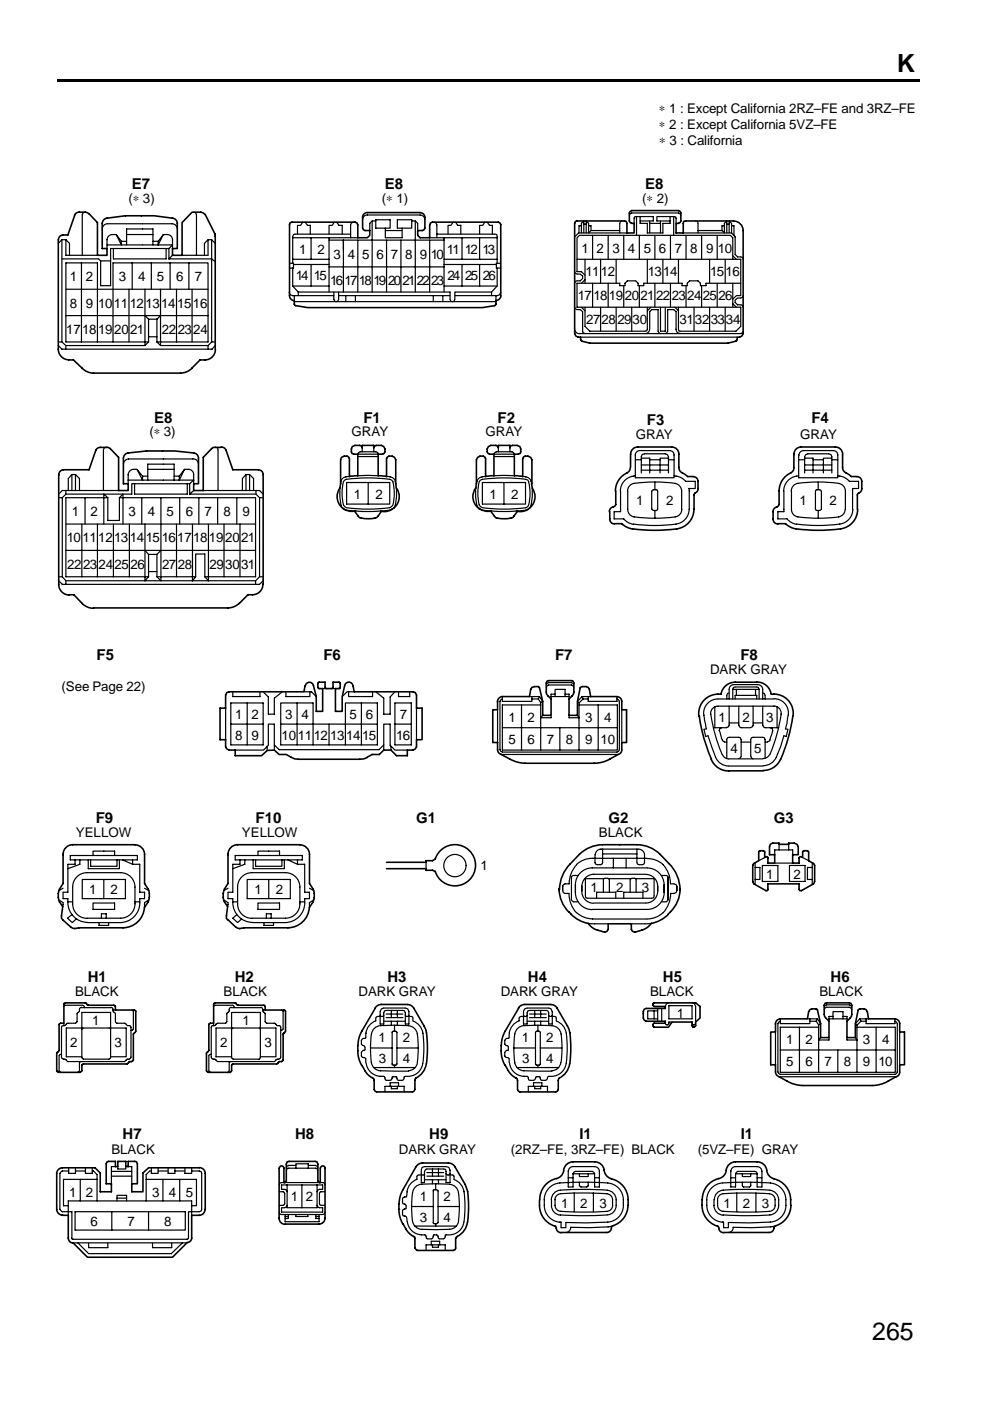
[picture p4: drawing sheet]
<svg xmlns="http://www.w3.org/2000/svg" width="210mm" height="297mm" viewBox="0 0 210 297" stroke-linecap="round" stroke-linejoin="round" font-family="sans-serif">
<path d="M12 16.7h183v.5h-183z" fill-rule="evenodd" fill="#000"/>
<g fill="none" stroke="#000" stroke-width=".25">
<path d="M13.1 54.9h7.8l.4 .4h2.2M13.1 50.8h.9M13.1 50.8l-.7 .8M13.1 50.8v21.7M14 50.8v3.3h6.7M14 50.8l.7 .8v2.5M17.3 55.7v16.8M17.9 45l-.3 .2-.2 .3v8.6M22.7 51.9h13.9l-.8 .8M24 52.7v2.2h11.2v-2.2M24.6 49.7a1.51 1.51 0 0 0-1.8 .8l-.1 2.2M24.6 49.7l1.1 1.5"/>
<path d="M24.6 49.7l1.1 2.2v-.7M25.7 51.2h1.1M26.8 51.9v-3.4h5.6v3.4M26.8 49.7h5.6M28 55.7v5.6M32.1 55.7v5.6M32.4 51.2h1.1M33.5 51.2l1.1-1.5h.9a1.1 1.1 0 0 1 1.1 1.1v1.9M34.6 49.7l-1.1 2.2v-.7M35.8 52.7h-12.3v7.9h-2.2v-5.3M35.8 52.7v2.2M35.8 54.9h9.1l.7 .6"/>
<path d="M36.1 55.7v5.6M36.6 54.1l-.8 .8M37.6 48.5a1.1 1.1 0 0 0-1.1-1.1h-13.7a1.12 1.12 0 0 0-1.1 1.2M40 55.7v5.6M41.1 45l.4 .2 .2 .3v8.6M44.1 50.8v3.3h-5.5M44.9 50.8v21.7M45.6 51.6l-.7-.8h-.8l-.8 .8v2.5M61.4 55.8h.8v1h-.8M62.1 55h7.7M62.1 56.8v3.8M62.1 50.4h13.8"/>
<path d="M62.2 56.1h7.6M64.2 47.1l-.4 .7h-.7v1.8M64.7 47.1l.5 .7h.6v1.8M66 50.4v4.6M66 56.1v4.5M69.8 50.9h24.3M69.8 50.4v11.5M69.8 56.6h24.3M70.9 47.1l-.5 .7h-.6v1.8M71.4 47.1l.5 .7h.7v1.8M72.8 50.9v11M74.3 49.6l-12.1 .1-.1 .5v5.6"/>
<path d="M74.9 47.1l-.4 .2-.2 .4v2.7M75.9 50.9v11M76.9 46.6a.99 .99 0 0 1 1-1h11.2a.99 .99 0 0 1 1 1M78.9 46.8v15.1M78.9 46.8h.8M78.9 46.8l-.5 .6v1.5M79.7 46.6h3v1.8h-3zM81.7 48.9h3.6M81.7 48.4v2h3.6v-2M82 50.9v11M84.2 46.6h3.1v1.8h-3.1zM85 50.9v11"/>
<path d="M87.3 46.8h.8M88.1 46.8v15.1M88.1 46.8l.5 .6v1.5M91.1 50.9v11M91.1 50.4h14.3M92 47.1l.5 .2 .1 .4v2.7M92.6 49.6l12.7 .1 .1 6.1M94.1 50.4v11.5M94.1 55h11.3M94.1 56.1h11.1M96.1 47.1l-.5 .7h-.6v1.8M96.6 47.1l.4 .7h.7v1.8"/>
<path d="M98 50.4v4.6M98 56.1v4.5M101.7 50.4v4.6M101.7 56.1v4.5M102.8 47.1l-.4 .7h-.7v1.8M103.3 47.1l.5 .7h.6v1.8M105.4 56.8v3.8l-1.2 1.3h-7.8v1.5l-.1 .5-.4 .1-.3-.1-.2-.5v-1.5h-32.2M106.2 55.8h-1v1h1M121.8 57.6l.2 .3 .3 .2h.7l.5 .4v.5l-.5 .5-1 .1-.2 .5M122.3 55h34.8v7.7h-1l-.7 .7M123.3 49.4v-2l.5-.6v2.6M123.3 47.9h-.5v1.5"/>
<path d="M123.8 47.5h.5M124 55v5.1M124 59.3l-.7 .8M124.8 47.9h.5v1M125.6 49.9v5.1M127.3 55v5.1M128.9 49.9v5.1M130.6 55v5.1M131.4 48.9h-6.1l-.5 .5v-2l-.5-.6v2.6M131.9 46.8l-.3 .1-.2 .5v2M132.2 49.9v5.1M132.9 49.4h-10.2l-.9 .8"/>
<path d="M133.4 45.7l.2-.4 .3-.1h9.9l.4 .1 .2 .4M135 45.9v4M135.6 49.9v5.1M135.7 46.8h2.8v-.9h-3.8l-.2 .4v1.1M135.7 45.9v1.5h1.5v2h3.3v-2h1.6v-1.5M137.2 55v5.1M137.8 47.4h2.2M137.8 46.8v2.6M138.9 49.9v5.1M140 46.8v2.6M140.5 55v5.1M142.1 46.8h-2.8v-.9l4 .1v1.4"/>
<path d="M142.2 49.9v5.1M142.8 45.9v4M143.8 55v5.1M144.9 49.4h10.2M145.5 49.9v5.1M147.5 46.8l.4 .1 .1 2.5M148 48.9h5.1l.5 .5v-2l.5-.6v2.6M148.8 49.9v5.1M150.5 55v5.1M152.1 49.9v5.1M153.6 47.9h-.5v1M153.8 55v5.1"/>
<path d="M154.1 47.5h.5M154.6 49.4v-2.6l.5 .6v2M155.1 49.4l.8 .8v3.8l.5 .5 1 .1 .2 .4M155.1 47.9h.5v2M155.4 55v-4.6l-.5-.5h-32l-.6 .5v7.2h1l.7 .8M155.4 54.2l.7 .8M12.4 72.5h.7M12.4 73.3l.7 .7h31.9l.6-.7M13.1 72.5l.9 .8h16.7M14 61.3h30.1M14 73.3v.7M14 66.9h30.1"/>
<path d="M20.7 72.5v-16.8h-6.7v16.8h17.5M24 72.5v-16.8h20.1v16.8h-10.8M27.3 61.3v11.2M30.7 61.3v12M30.7 66.9l.8 .8M31.5 67.7h1.8M31.5 67.7v4.8M31.5 72.5l-.8 .8M31.5 71.4h1.8M33.3 72.5l.7 .8M33.3 67.7v4.8M34 73.3h10.1"/>
<path d="M34 66.9l-.7 .8M34 61.3v12M37.4 61.3v11.2M40.7 61.3v11.2M44.1 73.3v.7M44.9 72.5h.7M44.9 72.5l-.8 .8M61.3 62l.3 .5 .5 .2h8.7M62.1 60.6h7.7M62.1 60.6l1.1 1.3M62.4 64h42.8M62.4 62.7v1"/>
<path d="M63.2 61.9v.8M70.8 61.9v1.5l.2 .5 .3 .1 .3-.1 .2-.5v-1.5M71.8 62.7h23.6M73.3 62.7v1.3M75.4 62.7v1.3M91.9 62.7v1.3M93.9 62.7v1.3M94.1 60.6h11.3M104.2 61.9v.8M105.2 62.7v1M106.2 62l-.3 .5-.5 .2h-9M121.8 65.1l.2 .4 .3 .1h.7l.5 .5v4.1l.1 .4 .4 .1"/>
<path d="M121.8 69.7a1.02 1.02 0 0 0 1.1 1.1M123.1 71.5h33.2M123.3 65.1l.7 .8M124 65.1v4.1l1.1 1 12.1-.1v-5M125.6 60.1v5M127.3 65.1v5.1M128.9 60.1v5M130.6 65.1v5.1M132.2 60.6v4.5M133.9 65.1v5.1M135.6 60.6v4.5M137.7 69.9a.87 .87 0 0 1-.9 .8"/>
<path d="M137.8 69.8v-3.7l.4-.5h1.3v4.6l.2 .4 .3 .1M138 65.1l-.8 .8M138.9 60.1v5M140 65.1v5.1h1.1v-5.1M142.2 60.1v5M143.1 65.1l.7 .8M144.2 70.7a.85 .85 0 0 1-.9-.9v-3.7l-.5-.5h-1.2v4.6l-.2 .4-.3 .1M145.5 60.6v4.5M147.2 65.1v5.1M148.8 60.6v4.5M150.5 65.1v5.1M152.1 60.1v5"/>
<path d="M153.8 65.1v5.1M155.4 60.1v5M155.4 64.4l.7 .7M157.1 60.1h-7.4v.5h-1.2v-.5l-.5-.6h-1.8l-.5 .6v.5h-1.1v-.5h-8.1v.5h-1.2v-.5l-.5-.6h-1.8l-.5 .6v.5h-1.1v-.5h-9.1v5h34.8v4.1l-1.1 1h-11.8l-.3-.1-.1-.3v-4.7M157.6 70.2l-.2 .4-.3 .1h-34.2M157.6 62.7l-.2 .3-.3 .2h-.7l-.5 .4v.5l.5 .5 1 .1 .2 .4M22.4 94.9h-.3l-.2 .5v8.6M29 99.5a1.34 1.34 0 0 0-1.8 1.2M29 99.5l1.2 1.5M29 99.5l1.2 2.3v-.8M31.3 99.5h5.6M39.1 99.5l-1.1 2.3v-.8"/>
<path d="M40.9 97.3h.1a1.12 1.12 0 0 1 1.1 1.1M40.9 97.3h-13.6a1.14 1.14 0 0 0-1.1 1.1M45.7 94.9h.4l.1 .5v8.6M75.9 96.8h4.3M76 96l.4-.2h3.3l.4 .2 .1 .3h-4.3zM76.8 94.9v.9M79.2 94.9v.9M104.7 96.8h4.4M104.9 96l.3-.2h3.3l.4 .2 .2 .3h-4.4zM105.7 94.9v.9M108.1 94.9v.9M134.7 97.5h1.3"/>
<path d="M136 97.1h1.8v3.2M136 99.7h5.7M136 98.6h5.7M137.8 97.5h2.2M141.7 97.1h-1.7v3.2M141.7 97.5h1.2M142 95.5a.92 .92 0 0 1 .9 1v4.8h-8.2v-4.8M142 95.5h-6.4a.97 .97 0 0 0-.9 1M169.3 97.5h1.3M170.6 99.7h5.8M170.6 98.6h5.8M170.6 97.1h1.8v3.2"/>
<path d="M172.4 97.5h2.2M176.4 97.1h-1.8v3.2M176.4 97.5h1.2M176.7 95.5a.92 .92 0 0 1 .9 1v4.8h-8.3v-4.8M176.7 95.5h-6.4a.97 .97 0 0 0-.9 1M13.2 105.5v16.8M14 104.8l-.8 .7h-.8M14 104v.8M14 111.1h40.2M14 116.7h40.2M15.2 100.6h.8M15.2 100.6l-.7 .9v2.5"/>
<path d="M15.2 100.6v3.4M16 100.6v3.4M16 100.6l.8 .9v2.5M17.4 111.1v11.2M18 105.5v5.6M20.7 111.1v11.2M22.9 105.5v4.8h2.4v-4.8M22.9 105.5h-8.9v16.8h17.5M22.9 105.5l-.9-.7v6.3M24 111.1v11.2M25.1 104h-11.9l-.8 .8M25.3 105.5l.8-.7v.7z"/>
<path d="M26.1 111.1v-5.6h28.1v16.8h-10.8M27.2 100.6v2M27.2 101.8h13.9l-.9 .8M27.4 111.1v11.2M28.5 102.6v2.2h11.2v-2.2M30.1 105.5v5.6M30.2 101h1.1M30.7 111.1v12l.8-.8M30.7 116.7l.8 .8M31.3 101.8v-3.4h5.6v3.4M31.5 117.5v4.8M31.5 117.5h1.8"/>
<path d="M33.3 117.5v4.8M34.1 105.5v17.6l-.8-.8M34.1 116.7l-.8 .8M36.9 101h1.1M37.4 111.1v11.2M38 101l1.1-1.5a1.41 1.41 0 0 1 2 1.1v2M38.1 105.5v5.6M40.2 102.6h-12.3v2.2h-13.9M40.2 102.6v2.2M40.2 104.8h14.1M40.8 111.1v12l.7-.8v-4.8h1.9v4.8M41.1 104l-.9 .8"/>
<path d="M42.2 105.5v5.6M43.1 104h11.9l.8 .8M44.2 111.1v12l-.8-.8M46.1 105.5v5.6M47.5 111.1v11.2M50.2 105.5v5.6M50.9 111.1v11.2M51.4 104v-2.5l.8-.9h.7l.9 .9v2.5M52.2 100.6v3.4M52.9 100.6v3.4M54.3 104v.8M54.3 104.8l.7 .7"/>
<path d="M55 105.5v16.8l-.8 .8h-40.2l-.8-.8M55 105.5h.8M72.1 103.5v1.9l.3 2.1 .2 .2M72.3 102.1l-.1 .5M72.8 107a10.5 10.5 0 0 1 0-4.9l.3-.3a26.6 26.6 0 0 1 10 0l.2 .3a10.8 10.8 0 0 1 0 4.9l-.7 .6-4.6 .3-4.6-.3-.6-.6M73 108l1.7 .3 3.3 .2 3.4-.2 1.3-.1 .4-.2M73.5 102.3h9.1v4.6h-9.1zM74.1 101h-.4a1.52 1.52 0 0 0-1.4 1M75.4 108.3l-.2 .1M75.9 100.9h4.3M78.1 102.3v4.6M80.7 108.3l.2 .1"/>
<path d="M82 101a1.56 1.56 0 0 1 1.9 1.6M84.1 103.5v1.9l-.3 1.7-.3 .6M100.8 103.5v1.9l.3 1.7 .4 .6M101.1 102.1l-.1 .5M101.9 108l1 .2 3.3 .3 5.3-.3M101.9 101.8a27.1 27.1 0 0 1 10 0 8.9 8.9 0 0 1 0 5.6l-.4 .2-3.3 .3-5.3-.2a1.38 1.38 0 0 1-1.5-1.6 10.5 10.5 0 0 1 .2-4zM102.3 102.3h9.1v4.6h-9.1zM103 101h-.4a1.52 1.52 0 0 0-1.5 1.1M104.2 108.3l-.1 .1M104.7 100.9h4.4M106.8 102.3v4.6M109.5 108.3l.2 .1"/>
<path d="M110.8 101h.4a1.61 1.61 0 0 1 1.6 1.6M111.9 108l-.4 .1M112.9 103.5v1.9l-.3 1.7-.3 .6M131.6 104.1v4.4h-1.4v1.5h2l1.2 .9 .9 .3M133.1 104.1v3.9a1.58 1.58 0 0 0 1.3 1.6M134.5 109.6l4.3 .3 4.4-.3M134.7 100.9a3.3 3.3 0 0 0-3.2 3.2M136 100.3v-3.5l.1-.4 .6-.2h4.4l.4 .2 .2 .4v3.5M138.3 103.9l.8-.1 .3 .1v.3v3.7v.2l-.3 .1-.8-.1-.1-.2v-3.7zM138.9 102.2v1.6M138.9 108.2v1.6M142.9 100.9l.4 .1"/>
<path d="M143.2 102.5l-3.7-.3-3.8 .1a2.88 2.88 0 0 0-2.4 .9l-.2 1M143.2 102.5a1.65 1.65 0 0 1 1.3 1.6l.1 3.9a1.62 1.62 0 0 1-1.4 1.6M143.3 100.9l1 .3 1.1 .9h2v1.5h-1.4l.1 4.4M146.1 108a3.3 3.3 0 0 1-3.4 3.2l-4.5 .2-3.9-.3M166.2 104.1v4.4h-1.3v1.5h2l1.1 .9 .9 .3M167.8 104.1v3.9a1.58 1.58 0 0 0 1.4 1.6M169.2 109.6l4.4 .3 4.2-.3M169.3 100.9a3.3 3.3 0 0 0-3.1 3.2M170.6 100.3v-3.5l.3-.4 .4-.2h4.4l.5 .2 .2 .4v3.5M173 103.9l.7-.1 .5 .4v3.7l-.5 .3-.7-.1-.1-.2zM173.5 102.2v1.6M173.5 108.2v1.6"/>
<path d="M177.6 100.9l.5 .1M177.8 102.5l-3.7-.3-3.7 .1a2.8 2.8 0 0 0-2.4 .9l-.2 1M177.8 102.5a1.65 1.65 0 0 1 1.4 1.6v3.9M178.1 100.9l.9 .3 1.1 .9h1.9v1.5h-1.2v4.4M179.2 108a1.62 1.62 0 0 1-1.4 1.6M180.8 108a3.3 3.3 0 0 1-3.4 3.2l-3.9 .2-4.6-.3M12.4 122.3h.8M12.4 123.1l.8 .8h41.8l.8-.8M14 123.1v.8M31.5 121.2h1.8M33.3 122.3h8.2M54.2 123.1v.8"/>
<path d="M55 122.3h.8M47.8 150.1v6.7M48.9 153.5h6.9M48.9 149h6.9v8.9h-6.9zM49.4 146.7v1h5.7v-1M49.9 159h6l1-1v-4.5h1.3v5.5M52.4 149v8.9M55.8 146.7l1.1 1.1v3.6h1.3v-3.4l1.7-1.3M56.6 158.3v.8M58.2 157.9l1 1h21.1l1.1-1M59.5 153.5h20.5M60.6 146.7v1h5.1v-1"/>
<path d="M63 149v8.9M64.4 146.7h1.6l1.1 1M66.4 157.9v-8.9h-6.9v8.9h20.5v-8.9h-6.8v8.9M68.4 146h.8M69.8 153.5v4.4M70.4 146h.7M73.9 146.7v1h5.1v-1M75.1 146.7h-1.5l-1 1M76.6 149v8.9M79.7 146.7l1.7 1.3v3.4h1.3v-3.6l1-1.1M81.4 159v-5.5h1.3v4.5l1 1h2.7M82.9 158.3v.8"/>
<path d="M83.7 153.5h3.5M83.7 149h3.5v8.9h-3.5zM84.5 146.7v1h2.4v-1M88.3 150.1v6.7M105.5 150.5v6.9M106.3 160h24.8M106.5 148.2l-.3 .2-.2 .3v10.2l.2 .4 .3 .2h24.3l.3-.2 .2-.4v-10.2l-.2-.3-.3-.2M106.5 147.7v1h6.3v-1M106.5 154.3h24.4M110.6 149.5v9.5M112.3 147.7h2.1l.7 1-.5 .3M112.8 148.2h1.3l.5 .8"/>
<path d="M114.4 147.7l-.3 .5M114.6 149.5h-8.1v9.5h24.4v-9.5h-8.1M114.6 149v10M115.1 151.7l-.5 .5h2.2v-.5M115.8 145.7l.2-.3 .3-.2h4.9l.3 .2 .2 .3M115.8 145.2l.2-.3 .3-.2h4.9l.3 .2 .2 .3M116.8 147.7h3.8M117.7 147.7v-1.5h2.1v1.5M117.7 147.2h-.9v1M118.7 154.3v4.7M119.8 147.2h.8v1M120.6 151.7v.5h2.2l-.4-.5"/>
<path d="M122.8 149v10M123.4 147.7h1.8M123.4 147.7l-1 1 .4 .3M123.4 147.7l.2 .5M123.6 148.2h1.1M123.6 148.2l-.8 .8M124.7 147.7v1h6.1v-1M126.8 149.5v9.5M131.8 150.5v6.9M149.3 151.6l.5 2.9-.5 .1 .3 1.6 .5-.2 .8 2.3a5.2 5.2 0 0 0 1.9 3.6l1.1 .4 .6 .1h7.3M151.3 154.3h2.8M151.6 149.8v4.5"/>
<path d="M153 154.3l-.3 .2-.2 .4 .5 1.7 .3 .6 .3 .1M153.2 160a1.48 1.48 0 0 0 1.3 .9M153.6 157.3h.5M154.1 156.7l.2-.3 .3-.1 2.4 .1 .1 .4v3.6l-.1 .3-.4 .1M154.1 156.8v4M154.6 149.7v4.1l-.2 .3-.3 .1M154.6 146.9l-.3 .1-.2 .4v.8M154.6 153.3h2M155.4 146.1l.1-.4h.4h4.5h.4l.2 .5M155.9 148.2v-.8h4.5v.8M156.1 146.2v1.2M156.6 153.7l.2 .4 .3 .2h2.1"/>
<path d="M156.6 149.7v4.1M157.1 157.3h2.1M159.2 156.7l.1-.3 .4-.1 2.4 .1 .1 .4v4M159.2 156.8v3.6M159.7 149.7v4.1l-.2 .3-.3 .1M159.7 153.3h2M160.2 146.2v1.2M160.7 145.1h-5.1a.99 .99 0 0 0-1 1.1v2M160.7 145.2a.99 .99 0 0 1 1 1v2M161 146.2h-5.6v2M161 146.2v2M161.7 153.7l.2 .4 .3 .2h2.9"/>
<path d="M161.7 146.9l.4 .1 .1 .4v.8M161.7 149.7v4.1M162.2 157.3h.5M163.2 159.9l-.7 .8-.7 .1M163.3 154.3l.4 .2 .1 .4-.6 2-.1 .3-.4 .1M164.1 148.1a3 3 0 0 1 2.9 4.2l-.5 2.2 .5 .1-.3 1.6-.5-.2-.7 2.3a5.5 5.5 0 0 1-2 3.5l-1.1 .5h-.6M164.1 149.7a1.51 1.51 0 0 1 1.5 1.7M164.1 149.7h-11.9a1.5 1.5 0 0 0-1.5 1.7 33.5 33.5 0 0 0 2.4 8.6M164.1 148.2h-11.9a3 3 0 0 0-3 3.5M164.8 149.8v4.5M165.6 151.4a34.7 34.7 0 0 1-2.4 8.6M154.5 160.9h7.3"/>
<path d="M159.2 160.3l.1 .4 .4 .2M165.2 179v1.2M167.2 179v1.2M12.4 190.8l1 .6-.1 .8M13.4 188.3l-1 .5M14.4 191.2h1M14.9 181.4h14.2v.9h-14.2zM15.2 193.9l-.9 .8 1 .9 .9-.8M15.9 182.3v.9h-1.5v6h-1v1.3h1a4.4 4.4 0 0 0 4.1 5.1h7a4.2 4.2 0 0 0 4.2-4.1M16.1 186.2a3 3 0 0 1 2.4-1.2h7.1a3 3 0 0 1 3 3.1v3.5a3 3 0 0 1-3 3.1h-7.1a3 3 0 0 1-3.1-3.1v-3.5a3 3 0 0 1 .7-1.9zM16.9 182.3v.9l-2.5 1M17.4 186.5h9.2v4h-9.2z"/>
<path d="M18.7 182.3v1.9h6.6v-1.9M19.2 182.3v1.4h5.6v-1.4M19.7 191.5h4.6v1.3h-4.6zM19.7 181.4v-.9h4.6v.9M21 195.6v.6h2v-.6M21.5 194.7v-1h1v1M22 186.5v4M26 182.3l2.1 .9M28.1 183.2h1.5v6h1v1.3h-1v.9M28.1 182.3v.9M28.6 191.2h1M30.6 188.3l1 .5"/>
<path d="M31.6 190.8l-1 .6v1M47.4 190.8l.9 .6v.8M48.3 188.3l-.9 .5M49.4 191.2h1M49.9 181.4h14.2v.9h-14.2zM50.2 193.9l-.8 .8 1 .9 .8-.8M50.9 182.3v.9h-1.5v6h-1.1v1.3h1.1a4.3 4.3 0 0 0 4.2 5.1M51 186.2a3 3 0 0 1 2.4-1.2h7.1a3 3 0 0 1 3.1 3.1v3.5a3 3 0 0 1-3.1 3.1h-7.1a3 3 0 0 1-3-3.1v-3.5a3 3 0 0 1 .6-1.9zM51.9 182.3v.9l-2.5 1M52.4 186.5h9.2v4h-9.2zM53.7 182.3v1.9h6.6v-1.9M54.2 182.3v1.4h5.6v-1.4"/>
<path d="M54.7 191.5h4.6v1.3h-4.6zM54.7 181.4v-.9h4.6v.9M56 195.6v.6h2v-.6M56.5 194.7v-1h1v1M57 186.5v4M61 182.3l2.1 .9M63.1 183.2h1.5v6h1v1.3h-1v.9M63.1 182.3v.9M63.6 191.2h1M64.6 191.5a4.2 4.2 0 0 1-4.1 4.1h-7M65.6 188.3l.9 .5M66.5 190.8l-.9 .6v1"/>
<path d="M90.3 182.8v1.4M120.6 187.4h-.8l-.3 .2-.2 .3v.9l.2 .5 .3 .1h.8a6 6 0 0 0 1.6 4.1M122.3 183.3l-.8 1.1-.5 1.1-.3 1.9M122.3 193.5l1.5 1 1.8 .3M122.6 185.6h-1l-.4 .4v4.8l.4 .4h.9M123.4 187.9a2.98 2.98 0 0 0 1.8 3.5l.6 .1M124.7 195.8l4.2 .1M126.5 190.4v-1.2h4.1v1.2M127.8 180v2.9a1.05 1.05 0 0 1-1.5 .3l-.1-.3v-1.7M127.8 181h7.2M127.9 189.2v-2.7l.1-.2 .3-.1 .7 .1 .2 .2v2.7M128 186.3h-3.9l.1 4.1h14.4l.1-4.1h-3.9"/>
<path d="M129 186.3h4.8M130 182v2M132.2 190.4v-1.2h4.1v1.2M132.8 182v2M133.6 189.2v-2.7l.4-.3 .8 .1 .1 .2v2.7M135 180v2.9a1.05 1.05 0 0 0 1.5 .3 3.3 3.3 0 0 0-.1-2.7l-.6-.4-.4-.1M135.4 180h-8a1.2 1.2 0 0 0-1.2 1.2M136.9 185.4h-11a2.54 2.54 0 0 0-2.5 2.5M137 185.4a2.76 2.76 0 0 1 2.4 3.5M137.2 182h-11.6a4.9 4.9 0 0 0-3.4 1.3M137.2 182a5 5 0 0 1 3.4 1.3M137.2 184h-11.6a3.6 3.6 0 0 0-3.6 3.6 4.9 4.9 0 0 0 1 4.2 3.6 3.6 0 0 0 2.6 1.1"/>
<path d="M137.2 184a3.6 3.6 0 0 1 3.6 3.6v1.7M138.1 195.8l-4.2 .1M139.4 189a2.52 2.52 0 0 1-2.5 2.5h-11M140.2 185.6h1l.4 .4v4.8l-.4 .4h-.9M140.6 183.3l.7 1 .6 1.2 .3 1.9h.7l.4 .2 .2 .3v.9l-.2 .5-.4 .1h-.7M140.8 189.3a3.6 3.6 0 0 1-3.6 3.5h-11.6M142.2 189.4a5.1 5.1 0 0 1-5 5.4h-11.6M160.1 183.9h1v2.6h-1M160.1 182.9v4.6M161.6 183.5h3.3v3.4h-3.3zM162.1 181.8l-1.2 .7M164.3 183h3.8"/>
<path d="M164.3 181.2v-1h3.8v1M167.4 183.5h3.3v3.4h-3.3zM170.2 181.8l1.2 .7M172.2 183.9h-1v2.6h1M172.2 182.9v4.6M13.5 213.4l.4-.3h3.6l.3 .1 .1 .4M13.5 216.9v.6M14.1 217.1a.85 .85 0 0 1-1 .4l-.1 6.6a.91 .91 0 0 0 1 .5l.1 .2M17.3 213.6a.91 .91 0 0 0-.5 .9l-.5 .4v1.9l-.3 .1h-1.6l-.3 .3M17.3 213.6h6.2M17.4 218v-3.3h6.1v3.3M17.7 218l-.3 .2v6l.3 .4h5.4l.3-.2 .1-6.2-.4-.2"/>
<path d="M23.5 213.6a.91 .91 0 0 1 .5 .9l.5 .4 .1 1.9 .2 .1h1.6l.6 .6h.7l.1 6.6a.91 .91 0 0 1-1 .5l-.4 .5h-12l-.3-.4M24 214.2h.5M27.9 214.2l.4 .2v3.7l-.5 .4M45.3 213.4l.3-.3h3.8l.1 .1 .1 .4M45.3 216.9v.6M45.8 217.1l-.2 .4h-.7l-.1 .3v6.3a.91 .91 0 0 0 .9 .5l.1 .2M49 213.6a.91 .91 0 0 0-.5 .9l-.4 .4v1.7l-.3 .3h-1.7l-.3 .3M49 213.6h6.3M49.1 218v-3.3h6.1v3.3M49.4 218l-.3 .2v6l.3 .4h5.5l.2-.2 .1-6.2-.3-.2M55.3 213.6a.91 .91 0 0 1 .5 .9l.4 .4 .1 1.9 .3 .1h1.6l.6 .6h.6l.1 6.6a.91 .91 0 0 1-.9 .5l-.4 .5h-12.1l-.3-.4M55.7 214.2h.5"/>
<path d="M59.7 214.2l.3 .2v3.7l-.5 .4M77.6 219.1l-.1 1.1a.67 .67 0 0 0-.9 .4v.7l.8 .7-.1 .7a.56 .56 0 0 0-.7 .4v.8l.2 .2 .5 .1 .3 .3a3.5 3.5 0 0 0 3.9 3.8l.2 .7 1 .1a.62 .62 0 0 0 .4-.8h1l.1 .7 1.1 .1a.62 .62 0 0 0 .4-.8l.2-.1a3.2 3.2 0 0 0 3.7-2.7M78.7 219.2l-.1 3.1 .1 3M80.6 215.5l-.8 .1-.1 .2v.6a3.2 3.2 0 0 0-2.1 2.7M80.6 214.4l.3-.5 .5-.2h4.5l.5 .2 .3 .6v2.6h-.8v-2.4l-.1-.4-.4-.1-3.9 .1-.1 .4v2.4h-.8v-2.6M80.6 215.3v.1a.48 .48 0 0 0 .8-.1M81.4 216.5h4.5M81.9 215h3.5M81.9 215.8h3.5M83 214.2v1.6M83 216.5v.9M83.1 218.7l.8-.1 .3 .3v6.7l-.3 .2-.8-.1z"/>
<path d="M83.7 217.4v1.2M84.2 214.2v1.6M84.2 216.5v.9M85.9 215.3l.3 .2 .4-.1 .1-.1M86.6 217.5a2.31 2.31 0 0 1 2 2.7l.1 2.5-.2 2.5M86.6 217.5h-5.9a2.04 2.04 0 0 0-1.9 1.7M86.7 215.5l.8 .1v.8M87.6 216.5a3.6 3.6 0 0 1 2.2 3.6l.1 2.6-.2 2.7M108 219.1l-.1 1.1a.67 .67 0 0 0-.9 .4v.7l.2 .3 .6 .3v.8a.62 .62 0 0 0-.8 .4v.8l.2 .2 .5 .1 .2 .3a3.5 3.5 0 0 0 4 3.8l.2 .7 .3 .1 1-.1 .2-.7h.9l.1 .7 1.1 .1 .2-.1 .3-.7a3.5 3.5 0 0 0 3.8-2.8M111 215.5l-.8 .1-.1 .2v.6a3.2 3.2 0 0 0-2.1 2.7M111 214.4l.3-.5 .5-.2h4.5l.5 .2 .3 .6v2.6h-.8v-2.4l-.1-.4-.4-.1-3.9 .1-.1 .4v2.4h-.8v-2.6M111 215.3l.3 .2 .4-.1 .1-.1"/>
<path d="M111.8 216.5h4.5M112.3 215h3.5M112.3 215.8h3.5M113.4 214.2v1.6M113.4 216.5v.9M113.6 218.7l.7-.1 .3 .3v6.7l-.3 .2h-.5l-.3-.2zM114 217.4v1.2M114.6 214.2v1.6M114.6 216.5v.9M116.3 215.3l.3 .2h.2l.3-.2M117 217.5a2.3 2.3 0 0 1 2.1 2.7l.1 2.5-.2 2.5M117 217.5h-5.9a2.37 2.37 0 0 0-2.1 2.7v2.6l.1 2.5"/>
<path d="M117.1 215.5l.8 .1v.8M118 216.5a3.6 3.6 0 0 1 2.2 3.6l.1 2.6-.2 2.7M138.7 214.3v1.7M139.4 214.3h-2.1v1.7h2.1M139.4 213.8v2.7M140.3 213.8v2.7M141.8 212.6l-.5 .2-.2 .6M141.8 213.2h4.9v2.8h-4.9zM142.5 216.7h-.7l-.1 .5-.2 .1-.4-.1v-.3M146.7 212.6l.5 .2 .3 .6v3.3M146.7 216.9l.3 .4 .4-.1 .1-.3M164.4 218.8v6.9"/>
<path d="M165.4 216.5l-.3 .2-.2 .3v10.3l.2 .3 .3 .2h24.3l.4-.2 .1-.3v-10.3l-.1-.3-.4-.2M165.4 216v1h6.3v-1M169.5 217.8v9.6M171.2 216h2.1l.7 1-.4 .3M171.7 216.5h1.4l.5 .8M173.3 216l-.2 .5M173.6 217.8h-8.2v9.6h24.4v-9.6h-8.1M173.6 217.3v10.1M174 220l-.4 .5h2.2v-.5M174.8 214.1l.1-.4 .4-.1h4.8l.3 .1 .2 .4M174.8 213.6l.1-.4 .4-.2h4.8l.3 .2 .2 .4M175.8 216h3.8"/>
<path d="M176.6 216v-1.5h2.1v1.5M176.6 215.5h-.8v1M178.7 215.5h.9v1M179.6 220v.5h2.1l-.3-.5M181.7 217.4v10M182.3 216h1.8M182.3 216l-.9 1 .3 .4M182.3 216l.2 .5M182.5 216.5h1.1M182.5 216.5l-.8 .9M183.6 216v1h6.1v-1M185.8 217.8v9.6"/>
<path d="M190.8 218.8v6.9M13 223.5l-.4 .1-.1 .2v3.2l.4 .3M17.2 225.1l-.4 .2v1.7l-.3 .3M17.4 224.1h-3.3v-6.1h12.7v6.1h-3.3M44.8 223.5l-.4 .1-.1 .2v3.2l.3 .3M48.9 225.1l-.3 .2v1.7l-.3 .3M49.1 224.1h-3.3v-6.1h12.7v6.1h-3.3M78.6 222.2h4.5M78.7 225.2a2.02 2.02 0 0 0 2 1.8l5.9 .1M79.2 226.3h8.9M81.6 231.5v-1.2h4.1v1.2M82.7 230.3v-.7h1.8v.7"/>
<path d="M83 230.3v.5h1.2v-.5M83.7 225.8v.5M84.2 222.2h4.5M88.5 225.3a1.99 1.99 0 0 1-1.9 1.7M109 222.2h4.5M109.1 225.2a2.02 2.02 0 0 0 2 1.8l5.9 .1M109.6 226.3h8.8M112 231.5v-1.2h4.1v1.2M113.1 230.3v-.7h1.8v.7M113.4 230.3v.5h1.2v-.5M114 225.8v.5M114.6 222.2h4.5"/>
<path d="M118.9 225.3a1.99 1.99 0 0 1-1.9 1.7M165.2 228.3h24.8M165.4 222.6h24.4M177.6 222.6v4.8M14.5 257.7v-.8h.7v5.6M14.6 248.3h-1.4l-.5 .5v7.6l.5 .5h1.3v-2.3h26.1v3.1M14.6 247.6v1.2h1.4v-1.2M15.9 256.9h23.4v3.9h-23.4zM16 248.3h2.1M17 250v4.6M18.1 247.6v1.2h1.5v-1.2M19.6 248.3h.2l.8 .7v5.6"/>
<path d="M20.6 250h-7.1v5.6h1M23.6 248.4h4.3M23.6 249.4h4.3M23.7 256.9v3.9M24.5 247.3h-.9v3.7M24.8 254.6v-1.2h2v1.2M24.8 254h2M25 247.3v.5h1.7v-.5M27.2 247.3h.7v3.7M31 250h10.7v5.6h-1.1M31.5 256.9v3.9M32.1 247.6v1.2h1.4v-1.2"/>
<path d="M32.1 248.3h-.4l-.7 .7v5.6M33.5 248.3h2.1M34.5 250v4.6M35.6 247.6v1.2h1.5v-1.2M37.1 248.3h2.1M38.1 250v4.6M39.2 247.6v1.2h1.4v-1.2M40.6 248.3h1.6l.5 .1 .1 8-.1 .3-.5 .2h-2.2l-.1 5.8h-24.4l-.3-.2M59.2 257l.2 .4 .3 .1h8.7l.3-.1 .2-.4M59.2 252.7h.8l.4 .3v2.2l-.4 .4h-.8M60.2 250.7l-.8 .1-.2 .4M60.4 250.7h7.3"/>
<path d="M60.5 257.5v1.5h7.1v-1.5M60.5 257.9h.6M60.7 248.2l.2-.4 .3-.1h5.7l.3 .1 .2 .4M60.9 252.7l-.2-.4-.3-.1h-.7v-1h8.7v1h-.7l-.3 .1-.2 .4M60.9 255.6l-.2 .3-.3 .2h-.7v.9h8.7v-.9h-.7l-.3-.2-.2-.3M60.9 251.2v4.9h6.3v-4.9M61.1 257.5v.8h-.6M62.7 247.1h-1.5l-.3 .2-.2 .3M62.7 247.7v-1h2.7v1M62.7 257.5v.4h2.6v-.4M64 251.2v4.9M65.4 247.1h1.5l.3 .2 .2 .3"/>
<path d="M67 257.9h.6M67 257.5v.8h.6M67.9 250.7l.8 .1 .2 .4M68.9 252.7h-.8l-.3 .1-.1 .2 .1 2.5 1.1 .1M86.4 252.7l-.2 1.1a.67 .67 0 0 0-.9 .4l.1 1 .5 .1 .2 .3-.1 .7-.6 .2-.1 1 .1 .3h.5a.81 .81 0 0 1 .4 1 3.5 3.5 0 0 0 4 3.1l.1 .7 1 .1a.62 .62 0 0 0 .5-.8h.9l.2 .7 1 .1a.62 .62 0 0 0 .4-.8 3.5 3.5 0 0 0 4-2.8M87.3 255.8h4.6M87.5 252.8l-.2 3.1a10.1 10.1 0 0 0 .5 3.9 2.05 2.05 0 0 0 1.6 .8h5.9a1.99 1.99 0 0 0 1.9-1.7M87.5 252.8a2.04 2.04 0 0 1 1.9-1.7h5.9a2.31 2.31 0 0 1 2 2.7l.1 2.5-.2 2.6M88 260h8.8M89.3 249.1l-.8 .1-.1 .8a3.2 3.2 0 0 0-2.1 2.7M89.3 248l.2-.5 .5-.2h4.6l.6 .2 .2 .6v2.6h-.8v-2.3l-.1-.5-.4-.1-3.8 .1-.3 .5v2.3h-.7v-2.6M89.3 248.9l.2 .2h.3l.2-.2"/>
<path d="M90 250.1h4.6M90.5 249.4h3.6M90.5 248.6h3.6M91.7 247.8v1.6M91.7 250.1v.9M91.9 252.3h.6l.4 .2v6.7l-.4 .2h-.6zM92.4 251v1.3M92.4 259.4v.6M92.9 255.8h4.6M93 247.8v1.6M93 250.1v.9M94.6 248.9a.47 .47 0 0 0 .4 .2 .47 .47 0 0 0 .4-.2"/>
<path d="M95.4 249.1l.8 .1 .1 .8M96.3 250.1a3.6 3.6 0 0 1 2.2 3.6l.1 2.7-.2 2.6M116.9 254.4v1.2a2.1 2.1 0 0 0 2.6 2l4.3 .2 4.9-.2M118.8 252.3a2.04 2.04 0 0 0-1.9 2.1M118.9 252.3l4.8-.1 5.1 .1M120.5 248.3v3.4h1v-2.8M120.5 249.7h1M121.5 248.9l.2-.4 .3-.1h3.6l.3 .1 .2 .4M121.5 248.9h4.6M121.8 252.9v4M122.9 251.3l.3 .4h1.2l.2-.1 .1-.3M122.9 248.9v.6h1.8v-.6"/>
<path d="M122.9 250.6v.8M124.7 250.6v.8M125.8 252.9v4M126.1 247.3h-4.6a.99 .99 0 0 0-1 1.1M126.1 249.7h1M126.1 247.4a1 1 0 0 1 1 1v3.3h-1v-2.8M128.8 252.4a2.04 2.04 0 0 1 1.8 2v1.2a1.99 1.99 0 0 1-1.8 2M129.9 255.6a1.43 1.43 0 0 1-1.9 1.3h-7.7a2.82 2.82 0 0 1-2.4-.6l-.2-.7a2.05 2.05 0 0 1 .5-2.2 11.2 11.2 0 0 1 4.1-.5l5 .1a2.74 2.74 0 0 1 2.4 .7l.2 .7v1.2M130 259.9l-1.1 .2-3.9 .2h-4a1.02 1.02 0 0 1-1 1M132.2 255.6a3.9 3.9 0 0 0-4.1-4.8l-5-.1a22.5 22.5 0 0 0-5.7 .5 4.5 4.5 0 0 0-1.9 5.1 3.6 3.6 0 0 0 3.2 2.8M132.2 255.6a3.5 3.5 0 0 1-3.3 3.5l-4.5 .2-4.4-.1v1.1h-1v-1.2h-.3M151.4 254.4v1.2a2.03 2.03 0 0 0 1.9 2"/>
<path d="M153.2 250.8a3.8 3.8 0 0 0-3.3 4.8 3.6 3.6 0 0 0 3.3 3.5M153.2 250.8l5-.2 4.4 .2a3.9 3.9 0 0 1 4 4.8 3.5 3.5 0 0 1-3.3 3.5l-4.4 .2-4.5-.1v1.1h-1v-1.2h-.2M153.3 252.3l4.2-.1 4.3 .1a3.5 3.5 0 0 1 2.8 .7 2.91 2.91 0 0 1 .5 2.6 2.14 2.14 0 0 1-2.6 2l-4.8 .1-4.4-.1M153.3 252.3a2.04 2.04 0 0 0-1.9 2.1M154.9 248.3v3.4h1.1v-2.8M154.9 249.7h1.1M156 248.9l.1-.4 .4-.1h3.5l.4 .1 .1 .4M156 248.9h4.5M156.2 252.9v4M157.4 251.3l.2 .4h1.3l.3-.4M157.4 248.9v.6h1.8v-.6M157.4 250.6v.8"/>
<path d="M159.2 250.6v.8M160.3 252.9v4M160.5 247.3h-4.5a.99 .99 0 0 0-1 1.1M160.5 249.7h1M160.5 247.4a1 1 0 0 1 1 1v3.3h-1v-2.8M164.4 255.6a1.43 1.43 0 0 1-1.9 1.3h-7.7a2.82 2.82 0 0 1-2.4-.6l-.3-.7a2.05 2.05 0 0 1 .5-2.2 11.2 11.2 0 0 1 4.2-.5l4.9 .1a2.74 2.74 0 0 1 2.4 .7l.2 .7v1.2M164.4 259.9l-1 .2-4 .2h-4a1.02 1.02 0 0 1-1 1M15.5 263.5h24.1M16.5 263.5l2.3 2.3h17.5l2.4-2.3M18.8 263.5v1h4.1v-1M32.3 263.5v1h4.1v-1M90.3 265.1v-1.2h4.1v1.2"/>
<path d="M91.4 263.9v-.7h1.8v.7M91.7 263.9v.5h1.3v-.5"/>
<circle cx="96.5" cy="183.5" r="2.36"/>
</g>
<g fill="none" stroke="#000" stroke-width=".34">
<path d="M12.4 50.8v23.2a2.26 2.26 0 0 0 2.2 2.3M15.8 45.7a1.03 1.03 0 0 1 1-.7l1.7 .1 .4 .2 1.8 1.9v6.9h2v-1.4h-1v-5.3a1.13 1.13 0 0 1 1-1.1 46.2 46.2 0 0 1 14.2 0 1.1 1.1 0 0 1 .7 1.1v5.3h-1v1.4h2v-6.9l2.1-2.2h1.9l.9 .5 2.1 4.3v24.2M15.8 45.7l-1.4 4.1h-1a1.02 1.02 0 0 0-1 1M89.1 45.1h-11.2a.99 .99 0 0 0-1 1v2.3l.1 .3 .4 .2h1v1l-.5 .5h-2v-2.7l-.2-.4-.4-.2h-13.4l-.4 .2-.1 15.4a.98 .98 0 0 0 1 1v.9l.3 .2 2.6 .4h37l2.6-.4 .3-.3v-.8a1.05 1.05 0 0 0 1-.9M89.1 45.1a.99 .99 0 0 1 1 1v2.3l-.2 .3-.3 .2h-1v1l.5 .5h2v-2.7l.2-.4 .4-.2h14l.3 .2 .2 .3v15.1M122 46.9l10.4-.1 .4 .1 .1 .5v2h1.6v-2l-.9-.2-.2-.4v-1.6l.2-.4 .3-.2h9.9l.4 .2 .2 .4v1.6l-.2 .4-.9 .2v2h1.6v-2.5h10.6a2.03 2.03 0 0 1 2.1 2v21.8l-.3 .5-.5 .3h-.5v.5l-.3 .3-1.7 .5h-29.2l-1.7-.5-.3-.3v-.5h-.5l-.5-.3-.3-.5v-23.3zM14.6 76.3h1a7.7 7.7 0 0 0 3.2 2.6l1 .2M40.7 78.1a3.4 3.4 0 0 1-2.4 1h-18.5M45.7 74.1a2.21 2.21 0 0 1-2.3 2.2h-1l-1.8 1.8M20.3 95.4l-1.4 4.2h-5.4a1.04 1.04 0 0 0-1 1.1M46.9 94.8h.1a1.01 1.01 0 0 1 .9 .6l1.5 4.2h5.4a.99 .99 0 0 1 1 1v23.3M46.9 94.9h-1.7l-2.1 2.1v7h-2v-1.4h1v-5.5a1.07 1.07 0 0 0-1-1.1 52.9 52.9 0 0 0-14.3 .2l-.5 .5-.1 .4v5.5h1v1.4h-2.1v-7l-1.7-1.9a3.3 3.3 0 0 0-2.7-.1l-.4 .5"/>
<path d="M133.6 99.2a1.62 1.62 0 0 1-1.3 1.4 4.2 4.2 0 0 0-1.8 3.5M133.7 96.3v2.8M133.7 96.4v-.1a1.5 1.5 0 0 1 1.5-1.5h7.2a1.45 1.45 0 0 1 1.5 1.5v2.8a1.62 1.62 0 0 0 1.4 1.5l.5 .4h1.2M168.3 96.3v2.8M168.3 96.4v-.1a1.5 1.5 0 0 1 1.5-1.5h7.3a1.45 1.45 0 0 1 1.5 1.5v2.8a1.28 1.28 0 0 0 .7 1.1M168.4 99.2a1.62 1.62 0 0 1-1.4 1.4 4.2 4.2 0 0 0-1.8 3.5v2.9l-.4 .5a1.01 1.01 0 0 0-.9 1v1.5a1 1 0 0 0 1 1.1M12.4 100.6v23.3a2.26 2.26 0 0 0 2.2 2.3M72.6 107.7a3.1 3.1 0 0 0 2.6 .7M75.2 108.4l1 1.4 1.5 .2 1.8-.1M83.1 108l-1.2 .4h-1l-.7 1-.4 .4h-.3M84 103.5l-.1-6a1.15 1.15 0 0 0-1.8-.6l-.1 .3v3.8l-1.8-.1v-4.6h.9l.3-.2a1.09 1.09 0 0 0-.5-1.7h-1.1l-.4 .2-.2 .3v-.5h-2.4v.5l-.1-.3-.4-.2h-1l-.6 .3-.2 .5 .1 .9 .4 .2h.9v4.6l-1.8 .1v-3.8l-.2-.3a1.09 1.09 0 0 0-1.7 .6v5.1l-.1 .9a3.1 3.1 0 0 0 .6 4.3M84.1 103.6a3 3 0 0 1-1 4.4"/>
<path d="M100.8 103.5a3.1 3.1 0 0 0 .7 4.3M101.5 107.7a3.1 3.1 0 0 0 2.5 .7M104.1 108.4l.7 1a1.88 1.88 0 0 0 1.7 .6l1.8-.1M112 108l-1.2 .4h-1.1l-1 1.4h-.4M112.7 102.6l.2 .9M112.8 102.6v-5.1a1.07 1.07 0 0 0-.9-.8 1.07 1.07 0 0 0-1.1 .5v3.8l-1.7-.1v-4.6h.8l.4-.2 .1-.9-.2-.5-.6-.3h-1l-.4 .2-.1 .3v-.5h-2.4v.5l-.2-.3-.3-.2h-1.1a1 1 0 0 0-.8 .9 1 1 0 0 0 .5 1h.9v4.6l-1.7 .1v-3.8l-.2-.3a1.15 1.15 0 0 0-1.8 .6l-.1 6M112.9 103.6a3.1 3.1 0 0 1-1 4.4M129.3 108.5v1.5a1 1 0 0 0 .9 1.1M130.3 111h1.5l1.3 .9 1 .3M130.6 104.1v2.9l-.2 .3a1.26 1.26 0 0 0-1.2 1.2M147 101.1a.99 .99 0 0 1 1 1v1.5a1.21 1.21 0 0 1-.8 1.1l-.1 3.3a4.2 4.2 0 0 1-4.3 4.2l-4.7 .2-4-.3M164.9 111h1.6l1.3 .9 1 .3"/>
<path d="M168.8 112.1l4.7 .3 4.6-.3M179.4 100.3l1.1 .7h1.2M181.7 101.1a.99 .99 0 0 1 1 1v1.5a1.15 1.15 0 0 1-.8 1.1l-.1 3.3M181.8 108a4.2 4.2 0 0 1-3.6 4.1M14.6 126.1h1.1a6.8 6.8 0 0 0 3.1 2.7l1 .2M50.7 127.9l-1.3 .8-1.1 .2h-28.5M55.7 123.9a2.46 2.46 0 0 1-3.1 2.2l-1.9 1.9M64.7 145.4l-.3 1.3h-15.8l-.5 .1-.3 .5v2.8h-1.1v6.7h1.1v1.6l.3 .4 .5 .2h1.3v1.2h5.6l1.1-1.1 1.6-.1 1 1h1.5l1.8 .9 .7 .1h13.1l1.5-.4M64.7 145.4a.87 .87 0 0 1 .9-.7 .87 .87 0 0 1 .9 .7l.6 2.3v3.1h1.3v-4.8l-.9-.1v-1.2l1.4-.1v1.1l.3 .3 1.3-.1 .1-1.3 1.5 .1v1.2l-1 .1v4.8h1.5v-3.1l.5-2.3a.9 .9 0 0 1 .9-.8 .9 .9 0 0 1 .8 .8l.3 1.3h12.4l.6 .1 .2 .5v2.8h1.2v6.7h-1.2v1.6l-.2 .4-.6 .2h-1.1v1.2h-2.3l-1.2-1.2h-1.5l-1 1h-1.5l-1.1 .6M105.5 148.7v1.8h-1v6.9h1v1.5a1.07 1.07 0 0 0 .8 1l2.8 1.5 2.2 .4h14.7l1.7-.2 1.6-.7M130.8 147.7h-5.6l-.2-1.5-.3-.5-.4-.1-1.1 .1-.2 .1-.6 2.9v3h-1.8v-3.5l.7-.7a3.3 3.3 0 0 0 .2-3.1h-5.5a3.3 3.3 0 0 0 .2 3.1l.6 .7v3.5h-1.7v-3l-.7-2.9-.3-.2-1.3 .1-.3 .5-.2 1.5h-5.8a1.07 1.07 0 0 0-1 1.1M130.8 147.7a.99 .99 0 0 1 1 1v1.8h1v6.9h-1v1.5"/>
<path d="M131.8 159a1 1 0 0 1-.7 1l-1.7 .9M148.3 151.8l1 4.7 1.5 4.5M152.9 147.2a4.2 4.2 0 0 0-4.7 4.6M160.4 144.6a3 3 0 0 1 3.1 2.5M160.4 144.6h-4.5a3 3 0 0 0-3 2.6M163.5 147.2h.6M164.1 147.2a4.1 4.1 0 0 1 3.9 5.5 35.2 35.2 0 0 1-2.5 8.3M150.8 161a4 4 0 0 0 3.7 2.5M154.5 163.4h7.3M165.5 161a3.9 3.9 0 0 1-3.7 2.4M13.4 181.1v6.2a3.5 3.5 0 0 0-.1 4.9l-.3 2.5 2.4 2.1 10.7-.1a4.6 4.6 0 0 0 4.5-4.3 3.6 3.6 0 0 0 0-5.1v-6.2a2.03 2.03 0 0 0-2-2h-13.2a2.03 2.03 0 0 0-2 2.1M48.3 181.2a2.03 2.03 0 0 1 2.1-2.1h13.2a2.03 2.03 0 0 1 2 2v6.2a3.6 3.6 0 0 1 0 5.1"/>
<path d="M48.3 181.1v6.2a3.5 3.5 0 0 0 0 4.9l-.3 2v.5l.3 .3M65.6 192.4a4.6 4.6 0 0 1-4.6 4.3h-9.3l-.9 .2-.8-.4-1.7-1.5M82 182.8h8.3v-.3h1.4l.6-.4a4.4 4.4 0 0 1 6.7-2.2 4.4 4.4 0 0 1 0 7.1 4.4 4.4 0 0 1-6.7-2.2l-.6-.3h-1.4v-.3h-8.3M118.5 188.7v-.3a7.1 7.1 0 0 0 2.1 5M120.6 193.3a6.8 6.8 0 0 0 4.1 2.5l.7 .7a5.8 5.8 0 0 0 2.8 1.1l.5-.1 .2-.5v-1.1h5v1.1l.2 .5 .5 .1a4.8 4.8 0 0 0 3.5-1.8M141.7 193.9l-1.4 1.1-2.2 .8M141.9 183.2a11.8 11.8 0 0 0-3.6-3.3l-1.2-.5-1.4-.3h-7.9a7.1 7.1 0 0 0-4.9 2 13.3 13.3 0 0 0-3.7 4.6l-.4 1.4-.2 1.6M141.9 183.2a8 8 0 0 1 2.3 5.5v-.3M144.2 188.5a7.1 7.1 0 0 1-2.6 5.3M161 180.5h1.1v1.3l.6-.2 .1 .3v1.1h1.5v-1.8h-1.1v-1.7l.1-.5 .5-.2h1.4v.2h2v-.2h1.2l.6 .2 .2 .5v1.7h-1.1v1.8h1.3v-1.1l.2-.3 .6 .2 .1-1.3h1.1v2l1.1 .6 .2 .4-.1 3.6-.1 .3-2.6 1.4h-.3l-.2-.2v-1.2h-6.6l-.1 1.4h-.3l-2.5-1.4-.3-.5v-3.4l.3-.4 1-.6zM18.7 213h-.2l-.2-.4h-4.4l-.4 .3v4h-.6l-.4 .3v5.5l-.5 .6v3.7l.4 .3M18.7 213.1h5.4l.4 .3v.8h4.2l.1 4.4-.5 .6v5.5a.85 .85 0 0 1-1 .5v.1"/>
<path d="M50.5 213h-.3l-.2-.4h-4.4l-.3 .3v4h-.7l-.3 .3v5.5l-.5 .6v3.7l.3 .3M50.5 213.1h5.5l.2 .3v.8h4.3v4.4l-.5 .6v5.5a.85 .85 0 0 1-.9 .5l-.1 .1M79.5 213.7a1.61 1.61 0 0 1 1.4-.7h5.5a1.51 1.51 0 0 1 1.3 .7l2.6 4.5 .3 3.5-.2 3.8M79.6 213.7l-3.1 5.4-.5 1.5-.1 1.1M109.9 213.7a1.61 1.61 0 0 1 1.4-.7h5.5a1.51 1.51 0 0 1 1.3 .7l2.5 4.5 .4 3.5-.2 3.8M110 213.7l-2.9 4.9a8.1 8.1 0 0 0 0 7.3M136.6 214l.4-.2h4.1v-.4h-2.4a.45 .45 0 0 1-.2-.7l9-.1 .9 .8v2.4l-.9 .9v.8l-.3 .3-.5-.3v-.8h-4.2l-.8 1.1h-3a.47 .47 0 0 1-.3-.4 .47 .47 0 0 1 .3-.5h2.4v-.4h-4.1l-.4-.2-.2-.5v-1.3zM164.4 217v1.8h-1v6.9h1v1.6a1.07 1.07 0 0 0 .8 1l2.8 1.4 2.3 .5h14.6l1.7-.3 1.7-.6M189.7 216h-5.6l-.2-1.5-.3-.4-.4-.2-1.1 .1-.2 .2-.5 2.8v3h-1.8v-3.5l.7-.7a3.3 3.3 0 0 0 .1-3.1h-5.5a3.3 3.3 0 0 0 .2 3.1l.7 .7v3.5h-1.8v-3l-.8-3-1.1-.1-.4 .2-.3 .4-.2 1.5h-5.8a1.07 1.07 0 0 0-1 1.1M189.7 216a.99 .99 0 0 1 1.1 1v1.8h1v6.9h-1v1.6M12.4 227.4h4.6M27.3 225.2l-.4 .4h-9.2l-.3 .2v1.2l-.4 .3"/>
<path d="M44.1 227.4h4.8M59 225.2l-.3 .4h-9.3l-.3 .2v1.2l-.2 .3M75.9 221.7a7.3 7.3 0 0 0 .8 4.2M90.4 225.6a4.3 4.3 0 0 1-2.3 3.1l-.1 2.3-.2 .3-.3 .2h-7.7l-.3-.2-.2-.3-.1-2.3-1.3-1-1.2-1.9M107.1 225.8l1.2 2 1.2 .8M120.8 225.6a4.3 4.3 0 0 1-2.4 3.1v2.3l-.2 .3-.3 .2h-7.7l-.3-.2-.2-.3v-1.9l-.1-.4-.2-.2M190.8 227.4a1 1 0 0 1-.8 .9l-1.7 .9M13.2 257.7h1.3v4.8a1.07 1.07 0 0 0 1 1.1M25 247.3h-.5v-1.1l-1.8 .1-.2 .4v4.3h1.1v1.7h-2.3v-4l-1.1-1.1h-7a1.25 1.25 0 0 0-1.2 1.2v7.6a1.27 1.27 0 0 0 1.3 1.2M25 247.3v-1.1h1.7v1.1M26.7 247.3h.5v-1.1l1.8 .1 .1 .4v4.3h-1.2v1.7h2.4v-4l1.2-1.1h10.7M42.2 247.6h.1a1.25 1.25 0 0 1 1.2 1.2v7.6"/>
<path d="M43.5 256.4a1.25 1.25 0 0 1-1.3 1.3h-1.6v4.8a.97 .97 0 0 1-1 .9M67.9 247.7v3l-.4-.1-.1-.2v-3.6l-.2-.5h-6.3l-.2 .5v3.6l-.1 .2-.2 .1h-.2v-3a.51 .51 0 0 0-.5-.5 .51 .51 0 0 0-.5 .5v10.6a1.27 1.27 0 0 0 1.3 1.3M67.9 247.7a.49 .49 0 0 1 .5-.5 .49 .49 0 0 1 .5 .5v10.6a1.27 1.27 0 0 1-1.3 1.2h-7.1M88.2 247.3l-2.8 5a8.1 8.1 0 0 0 0 7.2M88.2 247.3a1.61 1.61 0 0 1 1.4-.7h5.5a1.51 1.51 0 0 1 1.3 .7l2.2 3.8 .5 1.5M99.1 252.6l.2 3.2a8.9 8.9 0 0 1-1.1 5.3l-1.6 1.5-.1 2.4-.4 .1h-7.6l-.5-.5v-2.3l-1.4-.9-1.2-2M114.4 254.4a5 5 0 0 0 3.2 5.5M117.6 259.9l.3 .1a1.15 1.15 0 0 0 1.1 1.3M119.5 248.1a2.03 2.03 0 0 1 2-1.8h4.6a2.15 2.15 0 0 1 2.1 2.3 2.48 2.48 0 0 0 2.2 1.6 4.9 4.9 0 0 1 2.8 5.4M119.5 248.2a1.97 1.97 0 0 1-1.6 1.7 4.5 4.5 0 0 0-3.5 4.5M133.1 255.6a4.8 4.8 0 0 1-3.4 4.4l-.1 .4M148.8 254.4a5 5 0 0 0 3.2 5.5"/>
<path d="M152.1 259.9l.2 .1a1.15 1.15 0 0 0 1.1 1.3M154 248.1a2.03 2.03 0 0 1 2-1.8h4.5a2.12 2.12 0 0 1 2.1 2.2 2.02 2.02 0 0 0 1.6 1.4M154 248.2a1.97 1.97 0 0 1-1.6 1.7 4.5 4.5 0 0 0-3.5 4.5M164.1 249.9a4.8 4.8 0 0 1 3.5 5.7M167.7 255.6a4.8 4.8 0 0 1-3.4 4.4 1.39 1.39 0 0 1-1.2 1.3h-9.7M15.5 263.5l3 3.1h18.1l3-3.1M129.6 260.4a.97 .97 0 0 1-1 .9h-9.6"/>
</g>
<g font-size="5.3">
<text x="190.2" y="15.2">K</text>
<text x="184.9" y="284">265</text>
</g>
<g font-size="3.2">
<text x="27.9" y="40">E7</text>
<text x="81.6" y="40">E8</text>
<text x="136.8" y="40">E8</text>
<text x="32.7" y="89.7">E8</text>
<text x="77" y="89.7">F1</text>
<text x="105.5" y="89.7">F2</text>
<text x="172" y="89.7">F4</text>
<text x="137.2" y="90">F3</text>
<text x="20.5" y="139.9">F5</text>
<text x="68.6" y="139.9">F6</text>
<text x="117.7" y="139.9">F7</text>
<text x="157" y="139.9">F8</text>
<text x="20.3" y="174.4">F9</text>
<text x="54.2" y="174.4">F10</text>
<text x="88.2" y="174.4">G1</text>
<text x="129" y="174.4">G2</text>
<text x="164.1" y="174.4">G3</text>
<text x="18.6" y="208.3">H1</text>
<text x="49.8" y="208.3">H2</text>
<text x="82.1" y="208.3">H3</text>
<text x="111.9" y="208.3">H4</text>
<text x="140.5" y="208.3">H5</text>
<text x="176.1" y="208.3">H6</text>
<text x="26" y="241.6">H7</text>
<text x="62.6" y="241.6">H8</text>
<text x="91" y="241.6">H9</text>
<text x="122.9" y="241.6">I1</text>
<text x="157.1" y="241.6">I1</text>
</g>
<g font-size="2.8">
<text x="139.7" y="23.9">∗ 1 : Except California 2RZ–FE and 3RZ–FE</text>
<text x="139.7" y="27.4">∗ 2 : Except California 5VZ–FE</text>
<text x="139.8" y="30.8">∗ 3 : California</text>
<text x="27.3" y="43">(∗ 3)</text>
<text x="80.9" y="43">(∗ 1)</text>
<text x="136.1" y="43">(∗ 2)</text>
<text x="63.4" y="53.8">1</text>
<text x="67.3" y="53.8">2</text>
<text x="94.7" y="53.8">11 12 13</text>
<text x="123.3" y="53.5">1 2 3 4</text>
<text x="136.5" y="53.5">5</text>
<text x="139.7" y="53.5">6 7 8 9</text>
<text x="152.2" y="53.5">10</text>
<text x="14.8" y="59.6">1</text>
<text x="18.2" y="59.6">2</text>
<text x="25.2" y="59.6">3</text>
<text x="29.3" y="59.6">4</text>
<text x="33.3" y="59.6">5</text>
<text x="37.3" y="59.6">6</text>
<text x="41.3" y="59.6">7</text>
<text x="62.7" y="59.5">14 15</text>
<text x="70.7" y="54.8">3 4 5 6 7 8 9 10</text>
<text x="94.9" y="59.5">24 25 26</text>
<text x="124.1" y="58.6">1112</text>
<text x="137.3" y="58.6">13</text>
<text x="140.6" y="58.6">14</text>
<text x="150.5" y="58.6">1516</text>
<text x="14.8" y="65.2">8</text>
<text x="18.2" y="65.2">9</text>
<text x="20.8" y="65.2">10</text>
<text x="24.1" y="65.2">11</text>
<text x="27.5" y="65.2">12</text>
<text x="30.8" y="65.2">13</text>
<text x="34.2" y="65.2">14</text>
<text x="37.6" y="65.2">15</text>
<text x="40.9" y="65.2">16</text>
<text x="70" y="60.5">1617181920212223</text>
<text x="122.5" y="63.7">17</text>
<text x="125.8" y="63.7">181920</text>
<text x="135.8" y="63.7">21</text>
<text x="139.1" y="63.7">2223242526</text>
<text x="14.1" y="70.8">17</text>
<text x="17.4" y="70.8">18</text>
<text x="20.8" y="70.8">19</text>
<text x="24.2" y="70.8">20</text>
<text x="27.6" y="70.8">21</text>
<text x="34.3" y="70.8">22</text>
<text x="37.7" y="70.8">23</text>
<text x="41" y="70.8">24</text>
<text x="124.3" y="68.8">272829</text>
<text x="134.1" y="68.8">30</text>
<text x="144.1" y="68.8">31323334</text>
<text x="31.7" y="92.4">(∗ 3)</text>
<text x="74.5" y="92.4">GRAY</text>
<text x="103" y="92.4">GRAY</text>
<text x="134.8" y="93">GRAY</text>
<text x="169.7" y="93">GRAY</text>
<text x="75" y="105.7">1</text>
<text x="79.6" y="105.7">2</text>
<text x="103.8" y="105.7">1</text>
<text x="108.4" y="105.7">2</text>
<text x="134.9" y="107.1">1</text>
<text x="141.2" y="107.1">2</text>
<text x="169.5" y="107.1">1</text>
<text x="175.9" y="107.1">2</text>
<text x="15.2" y="109.4">1</text>
<text x="19.2" y="109.4">2</text>
<text x="27.3" y="109.4">3</text>
<text x="31.3" y="109.4">4</text>
<text x="35.3" y="109.4">5</text>
<text x="39.4" y="109.4">6</text>
<text x="43.3" y="109.4">7</text>
<text x="47.4" y="109.4">8</text>
<text x="51.4" y="109.4">9</text>
<text x="14.1" y="115">10</text>
<text x="17.5" y="115">11</text>
<text x="20.8" y="115">12</text>
<text x="24.2" y="115">13</text>
<text x="27.5" y="115">14</text>
<text x="30.9" y="115">15</text>
<text x="34.3" y="115">16</text>
<text x="37.6" y="115">17</text>
<text x="41" y="115">18</text>
<text x="44.3" y="115">19</text>
<text x="47.8" y="115">20</text>
<text x="51.1" y="115">21</text>
<text x="14.2" y="120.6">22</text>
<text x="17.6" y="120.6">23</text>
<text x="20.9" y="120.6">24</text>
<text x="24.3" y="120.6">25</text>
<text x="27.7" y="120.6">26</text>
<text x="34.4" y="120.6">27</text>
<text x="37.7" y="120.6">28</text>
<text x="44.4" y="120.6">29</text>
<text x="47.8" y="120.6">30</text>
<text x="51.1" y="120.6">31</text>
<text x="150.5" y="142.9">DARK GRAY</text>
<text x="13" y="146.4">(See Page 22)</text>
<text x="49.9" y="152.3">1</text>
<text x="53.3" y="152.3">2</text>
<text x="60.5" y="152.3">3 4</text>
<text x="74.1" y="152.3">5 6</text>
<text x="84.8" y="152.3">7</text>
<text x="107.8" y="153">1</text>
<text x="111.8" y="153">2</text>
<text x="124" y="153">3</text>
<text x="128.1" y="153">4</text>
<text x="152.3" y="153">1</text>
<text x="157.4" y="153">2</text>
<text x="162.5" y="153">3</text>
<text x="49.9" y="156.8">8 9</text>
<text x="59.7" y="156.8">101112131415</text>
<text x="84" y="156.8">16</text>
<text x="107.8" y="157.8">5</text>
<text x="111.8" y="157.8">6</text>
<text x="115.9" y="157.8">7</text>
<text x="120" y="157.8">8</text>
<text x="124" y="157.8">9 10</text>
<text x="154.9" y="159.6">4</text>
<text x="159.9" y="159.6">5</text>
<text x="16.1" y="177.4">YELLOW</text>
<text x="51.3" y="177.4">YELLOW</text>
<text x="127" y="177.4">BLACK</text>
<text x="101.9" y="184.5">1</text>
<text x="18.9" y="189.6">1</text>
<text x="23.5" y="189.6">2</text>
<text x="53.9" y="189.6">1</text>
<text x="58.5" y="189.6">2</text>
<text x="125.2" y="189.2">1</text>
<text x="130.6" y="189.2">2</text>
<text x="136.1" y="189.2">3</text>
<text x="162.5" y="186.3">1</text>
<text x="168.2" y="186.3">2</text>
<text x="15.9" y="211.3">BLACK</text>
<text x="47.4" y="211.3">BLACK</text>
<text x="76" y="211.3">DARK GRAY</text>
<text x="106.2" y="211.3">DARK GRAY</text>
<text x="137.8" y="211.3">BLACK</text>
<text x="143.5" y="215.8">1</text>
<text x="173.7" y="211.3">BLACK</text>
<text x="19.6" y="217.4">1</text>
<text x="51.4" y="217.4">1</text>
<text x="80.3" y="221">1</text>
<text x="85.4" y="221">2</text>
<text x="110.7" y="221">1</text>
<text x="115.8" y="221">2</text>
<text x="166.7" y="221.3">1</text>
<text x="170.8" y="221.3">2</text>
<text x="183" y="221.3">3</text>
<text x="187" y="221.3">4</text>
<text x="14.9" y="222">2</text>
<text x="24.3" y="222">3</text>
<text x="46.7" y="222">2</text>
<text x="56" y="222">3</text>
<text x="80.3" y="225.4">3</text>
<text x="85.4" y="225.4">4</text>
<text x="110.7" y="225.4">3</text>
<text x="115.8" y="225.4">4</text>
<text x="166.7" y="226.1">5</text>
<text x="170.8" y="226.1">6</text>
<text x="174.8" y="226.1">7</text>
<text x="178.9" y="226.1">8</text>
<text x="183" y="226.1">9 10</text>
<text x="23.6" y="244.6">BLACK</text>
<text x="84.6" y="244.6">DARK GRAY</text>
<text x="108.3" y="244.6">(2RZ–FE, 3RZ–FE) BLACK</text>
<text x="147.9" y="244.6">(5VZ–FE) GRAY</text>
<text x="14.6" y="253.7">1</text>
<text x="18.2" y="253.7">2</text>
<text x="32.3" y="253.7">3</text>
<text x="35.8" y="253.7">4</text>
<text x="39.4" y="253.7">5</text>
<text x="61.6" y="254.7">1 2</text>
<text x="89" y="254.6">1</text>
<text x="94.1" y="254.6">2</text>
<text x="119" y="256.1">1</text>
<text x="123" y="256.1">2</text>
<text x="127.1" y="256.1">3</text>
<text x="153.4" y="256.1">1</text>
<text x="157.5" y="256.1">2</text>
<text x="161.5" y="256.1">3</text>
<text x="19.2" y="260">6</text>
<text x="27" y="260">7</text>
<text x="34.8" y="260">8</text>
<text x="89" y="259">3</text>
<text x="94.1" y="259">4</text>
</g>
</svg>
